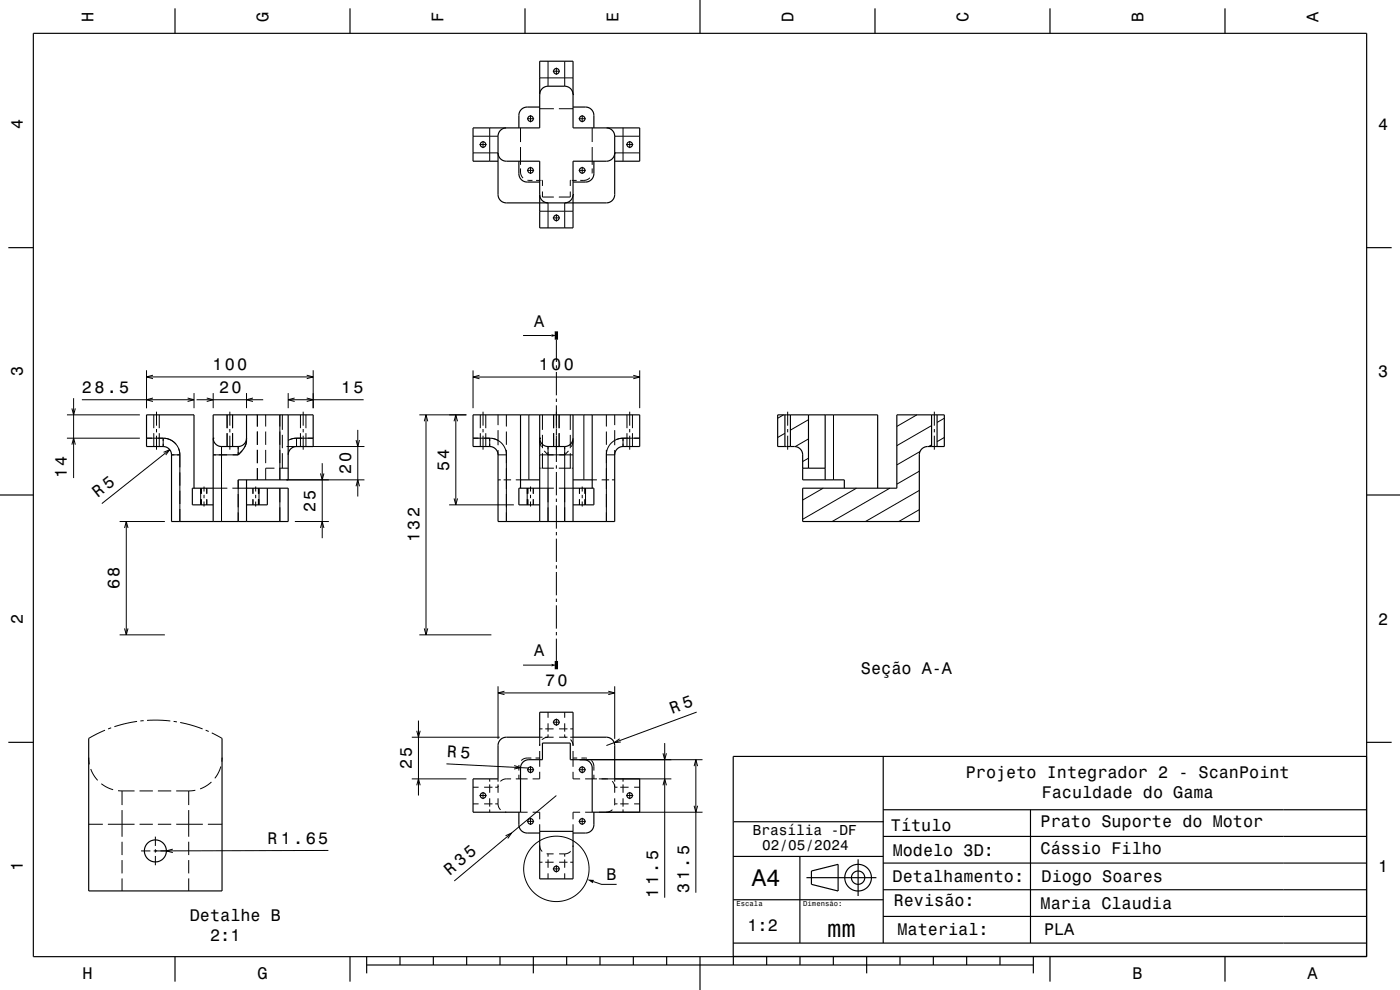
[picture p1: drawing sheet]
<svg xmlns="http://www.w3.org/2000/svg" width="420mm" height="297mm" viewBox="0 0 420 297" stroke-linecap="round" stroke-linejoin="round" font-family="sans-serif">
<g fill="none" stroke="#000" stroke-width=".3">
<path d="M164.4 18.4v7.5M169.4 18.4v7.5M146.9 38.4v10M156.2 38.4v4.2M158.1 35.6h2.1M159.2 34.5v2.2M161.9 32.6h4.3M161.9 23.4h10M165.8 21.4h2.2M166.9 20.3v2.1M167.7 32.6h4.2M171.9 28.4h.1"/>
<path d="M173.6 35.6h2.1M174.7 34.5v2.2M177.7 38.4v4.2M186.9 38.4v10M141.9 40.9h7.5M141.9 45.9h7.5M143.8 43.4h2.2M144.9 42.3v2.1M156.2 50.5l.1 1.9 .6 1M156.2 44.1v5.3M158.1 51.1h2.1M158.2 54.1h1.5"/>
<path d="M159.2 50v2.2M160.8 54.1h1.4M162.5 54.1h.2v1.7M162.7 57.4v1.7h3.5M171.1 57.4v1.7h-3.4M171.4 54.1h-.3v1.7M171.6 54.1h1.4M171.9 58.4h.1M173.6 51.1h2.1M174.7 50v2.2M177 53.4l-1.1 .6-1.8 .1M177.7 50.5l-.1 1.5"/>
<path d="M177.7 44.1v5.3M184.4 45.9h.1M184.4 40.9h7.5M184.4 45.9h7.5M187.8 43.4h2.2M188.9 42.3v2.1M161.9 63.4h10M164.4 60.9h.1M164.4 60.9v7.5M165.8 65.4h2.2M166.9 64.3v2.1M169.4 60.9v7.5"/>
<path d="M169.4 60.9h.1M22.1 119.5v23.9M24.6 119.9h33.6M44 111.1v11.4M44 113.1h50M45.9 112.6l-1.9 .5 1.9 .5M45.9 119.4l-1.9 .5 1.9 .5M56.3 119.4l1.9 .5-1.9 .5M58.2 117.9v4.6M59 119.9h20M62 119.4l2 .5-2 .5M64 117.9v4.6"/>
<path d="M74 117.9v4.6M75.9 119.4l-1.9 .5 1.9 .5M86.5 117.9v4.6M86.5 119.9h22.6M88.4 119.4l-1.9 .5 1.9 .5M92 112.6l2 .5-2 .5M92 119.4l2 .5-2 .5M94 111.1v11.4M141.9 111.1v11.4M141.9 113.1h50M143.8 112.6l-1.9 .5 1.9 .5M156.9 100.7h8.6"/>
<path d="M166.9 101.9v6.7M166.9 109.6v1M166.9 111.6v7M166.9 119.6v1M190 112.6l1.9 .5-1.9 .5M191.9 111.1v11.4M20.1 124.5h21.9M20.1 131.5h21.9M21.6 133.4l.5-1.9 .5 1.9M21.6 122.5l.5 2 .5-2M44 131.5h5M46.1 124.5v4"/>
<path d="M46.1 130v4M47 123.5v4.2M47 128.7v1M47 130.7v4.2M47.8 124.5v4M47.8 130v4M49 131.5a5 5 0 0 1 5 5M49 131.5h.1M49 131.5v2.5M49.1 135.7l1.8-.8-1.2 1.6M49.3 131.5a5 5 0 0 1 3.5 1.7M50.9 134.9l-20.3 16.2"/>
<path d="M51.5 136.5h2.5M53.6 134.5l.4 2M54 136.5v20M64 131.5h.1M64 136.5h7.5M66.5 134v22.5M68.1 124.5v4M68.1 130v4M69 123.5v4.2M69 128.7v1M69 130.7v4.2M69.8 124.5v4"/>
<path d="M69.8 130v4M71.5 134v2.5M72.6 135.3l-1.1 1.2M74 132.1l-.6 1.9M77.2 124.5v3.5M77.2 129.5v4M77.2 135v4M79.7 124.5v3.5M79.7 129.5v4M79.7 135v4M84 124.5v19.5M84.7 124.5v4.5"/>
<path d="M84.7 130.5v4M84.7 136v4.5M86 134h23.3M89 131.5l-1.3 .1-1.2 .5M89 131.5l-2 .4M89 131.5h5M89 131.5v2.5M90.1 124.5v4M90.1 130v4M91 123.5v4.2M91 128.7v1M91 130.7v4.2"/>
<path d="M91.8 124.5v4M91.8 130v4M96.7 139v22.5M106.8 132l.5 2 .6-2M107.3 129v20M125.8 124.5h14.1M127.3 126.4l.5-1.9 .5 1.9M127.8 124.5v66M136.2 126.4l.5-1.9 .6 1.9M136.7 124.5v27M141.9 131.5h5M144.1 124.5v4"/>
<path d="M144.1 130v4M144.9 123.5v4.2M144.9 128.7v1M144.9 130.7v4.2M145.7 124.5v4M145.7 130v4M146.9 131.5a5 5 0 0 1 5 5h-2.5v-1.5M146.9 131.5v2.5M146.9 131.5h.1M147.5 131.5l1.9 .6M149.4 124.5v3M149.4 129v4.6"/>
<path d="M151.9 124.5v3.5M151.9 129.5v4M151.9 135v21.5M158.7 124.5v19.5M161.9 131.5h.1M161.9 132.1l.5 1.9M161.9 136.5h10M162.7 124.5v4.5M162.7 130.5v4M162.7 136v4.5M163.3 135.3l1.1 1.2M164.4 134v22.5"/>
<path d="M166.1 124.5v4M166.1 130v4M166.9 121.6v7M166.9 128.7v1.9M166.9 130.7v7.9M166.9 139.6v1M167.7 124.5v4M167.7 130v4M169.4 134v22.5M170.5 135.3l-1.1 1.2M171.1 124.5v4.5M171.1 130.5v4"/>
<path d="M171.1 136v4.5M171.9 132.1l-.5 1.9M175.2 124.5v19.5M181.9 124.5v3.5M181.9 129.5v4M181.9 135v21.5M184.4 124.5v3M184.4 129v4.6M184.5 132.1h-.1M186.9 131.5a5 5 0 0 0-5 5h2.5v-1.5M186.9 131.5l-1.9 .4M186.9 131.5h5"/>
<path d="M186.9 131.5v2.5M188.1 124.5v4M188.1 130v4M188.9 123.5v4.2M188.9 128.7v1M188.9 130.7v4.2M189.7 124.5v4M189.7 130v4M235.1 124.5l-1.8 1M235.5 130l-2.2 1.3M236.3 123.5v4.2M236.3 128.7v1"/>
<path d="M236.3 130.7v4.2M242.5 137.5l-1.7 1M242.5 131.7l-3.9 2.3M242.5 125.9l-5.4 3.1M250 124.5v19.5M275.1 124.5l-6.1 3.4M276 135.5l-7 4M279.5 133.5l-.9 .5M279.5 127.7l-10.5 6M280.3 123.5v4.2M280.3 128.7v1M280.3 130.7v4.2"/>
<path d="M283.3 131.3l-2.2 1.2M283.3 125.5l-2.2 1.2M35.9 156.5h13.6M37.4 158.4l.5-1.9 .5 1.9M37.9 156.5v34M60.2 146.5v5M60.4 146.5v1.6M60.4 149.8v1.7M61.2 146v1.5M61.2 148.5v1M61.2 150.5v1.5M62 146.5v1.6"/>
<path d="M62 149.8v1.7M64 146.5h4.2M69.7 146.5h4.3M71.5 144v12.5M75.9 146.5v1.6M75.9 149.8v1.7M76.7 146v1.5M76.7 148.5v1M76.7 150.5v1.5M77.2 140.5v3.5M77.5 146.5v1.6M77.5 149.8v1.7"/>
<path d="M77.7 146.5v5M82.3 140.5h-2.6v3.5M83.8 140.5h2.7M84 146.5v10M86 144h23.3M88.5 156.5h10.2M96.1 158.4l.6-1.9 .5 1.9M96.1 142l.6 2 .5-2M106.8 145.9l.5-1.9 .6 1.9M134.7 151.5h19.5M136.2 149.5l.5 2 .6-2M149.4 144h.8"/>
<path d="M151.1 144h2.2M154.7 144h1.5M158.2 146.5v5M158.3 146.5v1.6M158.3 149.8v1.7M159.2 146v1.5M159.2 148.5v1M159.2 150.5v1.5M160 146.5v1.6M160 149.8v1.7M161.9 140.5h.3M161.9 146.5h4.3"/>
<path d="M162.5 140.5h3.7M166.9 141.6v7M166.9 149.6v1M166.9 151.6v7M166.9 159.6v1M167.7 140.5h3.7M167.7 146.5h4.2M171.6 140.5h.3M173.8 146.5v1.6M173.8 149.8v1.7M174.7 146v1.5M174.7 148.5v1"/>
<path d="M174.7 150.5v1.5M175.5 146.5v1.6M175.5 149.8v1.7M175.7 146.5v5M177.7 144h1.4M180.5 144h2.2M183.6 144h.8M247 146.5l-6.2 3.5M257 146.5l-16.2 9.3M267 146.5l-17.4 10M275.8 152.9l-6.2 3.6M275.8 147.1l-16.2 9.4"/>
<path d="M275.8 141.4l-6.8 3.8M166.9 161.6v7M166.9 169.6v1M166.9 171.6v7M166.9 179.6v1M35.9 190.5h13.6M37.4 188.5l.5 2 .5-2M125.8 190.5h21.6M127.3 188.5l.5 2 .5-2M156.9 199.5h8.6M166.9 181.6v7M166.9 189.6v1"/>
<path d="M166.9 191.6v6.7M31.5 219.1l-4.9 2.4M33.4 218.3l-1 .4M41.1 216.4l-3.4 .7-3.4 .9M43.1 216.2l-1 .1M44.1 216.1l3.2-.1 3.8 .3M52.1 216.4l1 .2M54.1 216.7l3.4 .9 3.3 1.1M61.7 219.1l.9 .3M63.5 219.9l3.1 1.6M125 219.2l.5 2 .6-2M125.5 216.2v22.5"/>
<path d="M149.4 205.9v15.8M149.4 207.9h35M151.3 207.4l-1.9 .5 1.9 .5M161.9 218.7h.8M163.6 218.7h2.5M164.4 213.7v1.6M164.4 217v2.5M165.8 216.7h2.2M166.9 215.6v2.1M167.7 218.7h2.5M169.4 213.7v1.6M169.4 217v2.5"/>
<path d="M171.1 218.7h.8M182.5 207.4l1.9 .5-1.9 .5M184.4 205.9v15.8M209 213.6l-27.1 10.1M26.6 227.3l.2 2M27.2 230.7l.9 1.8 1.2 1.6M30.4 235.1l1.7 1.1 1.8 .7M35.4 237.2l1.2 .1M36.6 237.3v4.2M36.6 237.3h3.8M41.9 237.3h4M47.4 237.3h4"/>
<path d="M52.9 237.3h3.7M56.6 237.3v4.2M58.6 237.1l-2 .2M63.4 234.6l-1.6 1.2-1.8 .9M66.2 230l-.7 1.8-1.1 1.7M66.6 227.3l-.1 1.2M123.5 233.7h16.4M123.5 221.2h26.4M125 235.6l.5-1.9 .6 1.9M133.9 229.2l24.8 1.2M141.9 236.2h1.7M143.8 238.7h2.2"/>
<path d="M144.9 237.6v2.1M145.2 236.2h2.5M146.9 233.7v.8M146.9 235.3v2.5M146.9 239.5v2.5M149.4 233.7v.8M149.4 235.3v2.5M149.4 239.5v1.7M149.4 235.7v.5h-.8M153.3 233.7h-1.9l-1.3 .7M154.3 229.7l1.9 .6-2 .4M154.7 233.7h3.6"/>
<path d="M155.7 232.4v1.3M155.7 229.5v1.7M158.1 230.9h2.1M159.2 229.8v2.2M159.4 227.4l-1.7 .1-1.3 .7M160.7 227.4h1.2M161.9 231.5v2.2h-2.1M161.9 225.3v4.7M161.9 223.2v.5M162.7 221.2h-.8v2.6M163.6 221.2h2.5M164.4 220.3v.9l-1 .2-.8 .5"/>
<path d="M166.9 238.7l-30.6 25.6M167.7 221.2h2.5M169.4 220.3v.9h.4M171.1 221.2h.8v2.6M171.2 221.9l.5 .8 .2 1M171.9 231.5v2.2h2.1M171.9 225.3v4.7M171.9 227.4h1.3M173.6 230.9h2.1M173.9 227.9h36.9M174.4 227.4h1.7M174.7 229.8v2.2"/>
<path d="M175.5 233.7h3.6M177.4 228.1l.7 1.3 .1 1.8M178.2 232.4v1.3M179.7 233.7h21.7M181.9 233.7h.4M183.7 234.4l.5 .8 .2 1h.8M184.4 233.7v.8M184.4 235.3v2.5M184.4 239.5v1.7M185.9 221.6l-1.6 1.2 1.9-.2M186.1 236.2h2.5M186.9 233.7v.8"/>
<path d="M186.9 235.3v2.5M186.9 239.5v2.5M187.8 238.7h2.2M188.9 237.6v2.1M190.2 236.2h1.7M198.9 235.6l.5-1.9 .5 1.9M198.9 226l.5 1.9 .5-1.9M199.4 222.9v46.4M208.2 229.8l.6-1.9 .5 1.9M208.8 227.9v39.9M26.6 247.3h4.3M32.4 247.3h8"/>
<path d="M36.6 243v8M36.6 252.5v4M36.6 258v4M41.9 247.3h4M42.3 255.3h2.8M46.1 255.3h1M46.6 251v2.8M46.6 254.8v1M46.6 256.8v2.8M47.4 247.3h4M48.1 255.3h2.8M51.8 254.7l-1.9 .6 1.9 .5"/>
<path d="M52.9 247.3h8M56.6 243v8M56.6 252.5v4M56.6 258v4M62.4 247.3h4.2M98.5 255.1l-51.9 .2M141.9 241.2h1.7M145.2 241.2h2.5M146.9 242.8v.9M148.6 241.2h.8M149.4 241.2l.2 .9 .6 .9M151.5 243.6l.4 .1"/>
<path d="M151.7 250.7l1.8-.8-1.2 1.6M156.2 243.7h2.1M158.1 246.4h2.1M159.2 245.3v2.2M159.8 243.7h2.1v2.1M161.9 253.7l.2 .9 .6 .9M161.9 247.3v2.1M161.9 258.7h.8M163.6 258.7h2.5M164 256.1l.4 .1M164.4 256.2v.8M164.4 257.8v2.5"/>
<path d="M164.4 256.2h1.7M166.9 259.6v2.1M167.7 258.7h2.5M167.7 256.2h1.7M169.4 256.2v.8M169.4 257.8v2.5M171.1 258.7h.8M171.2 255.4l-.8 .6-1 .2M171.9 253.7v.4M171.9 247.3v2.1M173.6 246.4h2.1M174 243.7h-2.1v2.1"/>
<path d="M174.7 245.3v2.2M175.5 243.7h2.2M179.7 243.7h31.1M183.7 242.9l-.8 .6-1 .2M184.4 241.2v.4M184.4 241.2h.8M186.1 241.2h2.5M186.9 242.8v.9M190.2 241.2h1.7M208.2 241.7l.6 2 .5-2M36.6 263.5v3.8M56.6 263.5v3.8"/>
<path d="M164.4 262v1.7M165.8 260.7h2.2M169.4 262v1.7M178 264.5l2.5 .8h4.5"/>
<circle cx="166.9" cy="260.7" r="9.8"/>
</g>
<g fill="none" stroke="#000" stroke-width=".35">
<path d="M10 10h400v277h-400zM52.5 2.5v7.5M105 2.5v7.5M157.5 2.5v7.5M210 0v10M262.5 2.5v7.5M315 2.5v7.5M367.5 2.5v7.5M151.9 38.4a2.5 2.5 0 0 0-2.5 2.5v17.5a2.5 2.5 0 0 0 2.5 2.5h30a2.49 2.49 0 0 0 2.5-2.5v-17.5a2.5 2.5 0 0 0-2.5-2.5M161.9 32.1h-3.7a2.49 2.49 0 0 0-2.5 2.5v3.8M161.9 28.4a2.5 2.5 0 0 1 2.5-2.5h5a2.5 2.5 0 0 1 2.5 2.5M171.9 32.1h3.8a2.5 2.5 0 0 1 2.5 2.5v3.8"/>
<path d="M149.4 45.9a2.5 2.5 0 0 0 2.5 2.5h10v20h10v-20h10a2.49 2.49 0 0 0 2.5-2.5M149.4 48.4h-7.5v-10h20v-20h10v20h20v10h-7.5M155.7 48.4v3.7a2.5 2.5 0 0 0 2.5 2.5h3.7M161.9 58.4a2.5 2.5 0 0 0 2.5 2.5M171.9 58.4a2.5 2.5 0 0 1-2.5 2.5M178.2 48.4v3.7a2.5 2.5 0 0 1-2.5 2.5h-3.8M2.5 74.3h7.5M410 74.3h7.5M64 131.5a2.5 2.5 0 0 0 2.5 2.5h5a2.5 2.5 0 0 0 2.5-2.5M74 124.5l-.1 8.4-.8 1.8-1.6 1.8M86.5 136.5a2.5 2.5 0 0 1 2.5-2.5h5v-9.5h-30v32M86.5 124.5v19.5h-15"/>
<path d="M141.9 124.5h50v9.5h-5a2.5 2.5 0 0 0-2.5 2.5v20h-35v-20a2.5 2.5 0 0 0-2.5-2.5h-5zM156.2 124.5v22M161.9 131.5a2.5 2.5 0 0 0 2.5 2.5h5a2.5 2.5 0 0 0 2.5-2.5M161.9 124.5v32M171.9 124.5v32M177.7 124.5v22M235.5 124.5v9.5M237.1 124.5v9.5M242.5 124.5v16M247.6 124.5v19.5M279.5 124.5v9.5M281.1 124.5v9.5"/>
<path d="M0 148.5h10M58.2 146.5v-22h-14.2v9.5h5a2.5 2.5 0 0 1 2.5 2.5v20h35v-10h-12.5M64 146.5h-6.3v5h6.3M74 144v12.5M80.2 146.5v5h-6.2M156.2 144h5.7M161.9 146.5h-6.2v5h6.2M171.9 144h5.8M171.9 146.5h6.3v5h-6.3M240.8 146.5h28.2v-22h14.3v9.5h-5a2.5 2.5 0 0 0-2.5 2.5v20h-35zM240.8 140.5h6.8M253.3 146.5v-2.5h-12.5v-7.5a2.5 2.5 0 0 0-2.5-2.5h-5v-9.5h30v22"/>
<path d="M410 148.5h10M2.5 222.7h7.5M26.6 221.5v45.8h40v-45.8M150.1 221.9l1.6-.7h10.2v-7.5h10v7.5h10a2.49 2.49 0 0 1 2.5 2.5v10h7.5v10h-14.2v-13.3a2.5 2.5 0 0 0-2.5-2.5h-4.1v-5h-8.4v5h-4a2.5 2.5 0 0 0-2.5 2.5v13.3h-14.3v-10h7.5v-10.2l.3-1zM265 226.9v56M410 222.7h7.5M155.7 243.7v3.7a2.49 2.49 0 0 0 2.5 2.5h3.7M161.9 249.4h10v14.3h-10zM178.2 243.7v3.7a2.5 2.5 0 0 1-2.5 2.5h-3.8M220 256.9h45M220.1 246.5h45M240 256.9v26"/>
<path d="M257.4 257.8v11M265 258.9h145M265 250.9h145M265 242.9h145M309.1 242.9v40M220 269.9h45M241.9 263.3h21M243.4 261.3l8-2v8l-8-2zM265 274.9h145M265 266.9h145M52.5 287v7.5M105 287v7.5"/>
<path d="M110 289.5h200M110 287v5M120 287v2.5M130 287v2.5M140 287v2.5M150 287v2.5M160 287v5M170 287v2.5M180 287v2.5M190 287v2.5M200 287v2.5M210 287v10"/>
<path d="M220 286.9h190v-60h-190v62.6M220 282.9h190M230 287v2.5M240 287v2.5M250 287v2.5M260 287v5M270 287v2.5M280 287v2.5M290 287v2.5M300 287v2.5M310 287v5M315 287v7.5"/>
<path d="M367.5 287v7.5"/>
<circle cx="159.2" cy="35.6" r=".83"/>
<circle cx="166.9" cy="21.4" r=".83"/>
<circle cx="174.7" cy="35.6" r=".82"/>
<circle cx="144.9" cy="43.4" r=".82"/>
<circle cx="159.2" cy="51.1" r=".83"/>
<circle cx="174.7" cy="51.1" r=".82"/>
<circle cx="188.9" cy="43.4" r=".83"/>
<circle cx="166.9" cy="65.4" r=".83"/>
<circle cx="166.9" cy="216.7" r=".83"/>
<circle cx="144.9" cy="238.7" r=".82"/>
<circle cx="159.2" cy="230.9" r=".83"/>
<circle cx="174.7" cy="230.9" r=".82"/>
<circle cx="188.9" cy="238.7" r=".82"/>
<circle cx="46.6" cy="255.3" r="3.3"/>
<circle cx="159.2" cy="246.4" r=".82"/>
<circle cx="174.7" cy="246.4" r=".82"/>
<circle cx="166.9" cy="260.7" r=".83"/>
<circle cx="257.4" cy="263.3" r="4"/>
<circle cx="257.4" cy="263.3" r="2"/>
</g>
<path d="M166.9 99.4v2.5M166.9 198.3v2.5" fill="none" stroke="#000" stroke-width="1" stroke-linecap="butt"/>
<g fill="#000">
<path d="M165.5 100.3l1.4 .4-1.4 .3z" fill-rule="evenodd"/>
<path d="M165.5 199.1l1.4 .4-1.4 .4z" fill-rule="evenodd"/>
<path d="M176.2 263.8l2 .2-.4 1z" fill-rule="evenodd"/>
</g>
<g font-size="7.2">
<text x="225.5" y="265.9">A4</text>
<text x="248.2" y="281">mm</text>
</g>
<g font-size="5.1">
<text x="201.7" y="214.2" transform="rotate(-20 201.7 214.2)">R 5</text>
<text x="134" y="227.2" transform="rotate(3 134 227.2)">R 5</text>
<text x="135" y="262.8" transform="rotate(-40 135 262.8)">R 35</text>
</g>
<g font-size="5">
<text x="28.1" y="6.5" transform="rotate(-90 28.1 6.5)">H</text>
<text x="80.6" y="6.5" transform="rotate(-90 80.6 6.5)">G</text>
<text x="133.1" y="6.5" transform="rotate(-90 133.1 6.5)">F</text>
<text x="185.6" y="6.5" transform="rotate(-90 185.6 6.5)">E</text>
<text x="238.1" y="6.5" transform="rotate(-90 238.1 6.5)">D</text>
<text x="290.6" y="6.5" transform="rotate(-90 290.6 6.5)">C</text>
<text x="343.1" y="6.5" transform="rotate(-90 343.1 6.5)">B</text>
<text x="395.6" y="6.5" transform="rotate(-90 395.6 6.5)">A</text>
<text x="6.8" y="38.7" transform="rotate(-90 6.8 38.7)">4</text>
<text x="413.5" y="39">4</text>
<text x="160.2" y="98">A</text>
<text x="6.8" y="112.9" transform="rotate(-90 6.8 112.9)">3</text>
<text x="63.7" y="111.1">100</text>
<text x="161.7" y="111.1">100</text>
<text x="413.5" y="113.2">3</text>
<text x="24.6" y="117.9">28.5</text>
<text x="65.7" y="117.9">20</text>
<text x="102.3" y="117.9">15</text>
<text x="20.1" y="143.4" transform="rotate(-90 20.1 143.4)">14</text>
<text x="105.3" y="142.3" transform="rotate(-90 105.3 142.3)">20</text>
<text x="134.7" y="141.3" transform="rotate(-90 134.7 141.3)">54</text>
<text x="29.3" y="149.5" transform="rotate(-38 29.3 149.5)">R 5</text>
<text x="94.7" y="153.6" transform="rotate(-90 94.7 153.6)">25</text>
<text x="125.8" y="162.7" transform="rotate(-90 125.8 162.7)">132</text>
<text x="35.9" y="176.8" transform="rotate(-90 35.9 176.8)">68</text>
<text x="6.8" y="187.1" transform="rotate(-90 6.8 187.1)">2</text>
<text x="413.5" y="187.4">2</text>
<text x="160.2" y="196.9">A</text>
<text x="258.3" y="202.3">Seção A-A</text>
<text x="163.5" y="205.9">70</text>
<text x="123.5" y="230.8" transform="rotate(-90 123.5 230.8)">25</text>
<text x="289.7" y="233.4">Projeto Integrador 2 - ScanPoint</text>
<text x="312.5" y="239.5">Faculdade do Gama</text>
<text x="267.3" y="249.3">Título</text>
<text x="312.2" y="248.1">Prato Suporte do Motor</text>
<text x="80.2" y="253.2">R 1.65</text>
<text x="267.8" y="256.8">Modelo 3D:</text>
<text x="312.2" y="256.1">Cássio Filho</text>
<text x="6.8" y="261.3" transform="rotate(-90 6.8 261.3)">1</text>
<text x="413.5" y="261.6">1</text>
<text x="182" y="264.1">B</text>
<text x="197.4" y="269.3" transform="rotate(-90 197.4 269.3)">11.5</text>
<text x="206.8" y="267.8" transform="rotate(-90 206.8 267.8)">31.5</text>
<text x="267.8" y="264.7">Detalhamento:</text>
<text x="312.5" y="264.5">Diogo Soares</text>
<text x="268.1" y="271.9">Revisão:</text>
<text x="312.2" y="272.8">Maria Claudia</text>
<text x="57" y="276.3">Detalhe B</text>
<text x="224.2" y="279.3">1:2</text>
<text x="269.3" y="280.5">Material:</text>
<text x="313.2" y="280.6">PLA</text>
<text x="63" y="282.3">2:1</text>
<text x="24.7" y="293.8">H</text>
<text x="77.2" y="293.8">G</text>
<text x="339.7" y="293.8">B</text>
<text x="392.2" y="293.8">A</text>
</g>
<g font-size="4.3">
<text x="225.9" y="250.5">Brasília -DF</text>
<text x="228.6" y="255.1">02/05/2024</text>
</g>
<g font-size="2.2">
<text x="221" y="271.8">Escala</text>
<text x="241" y="271.8">Dimensão:</text>
</g>
</svg>
